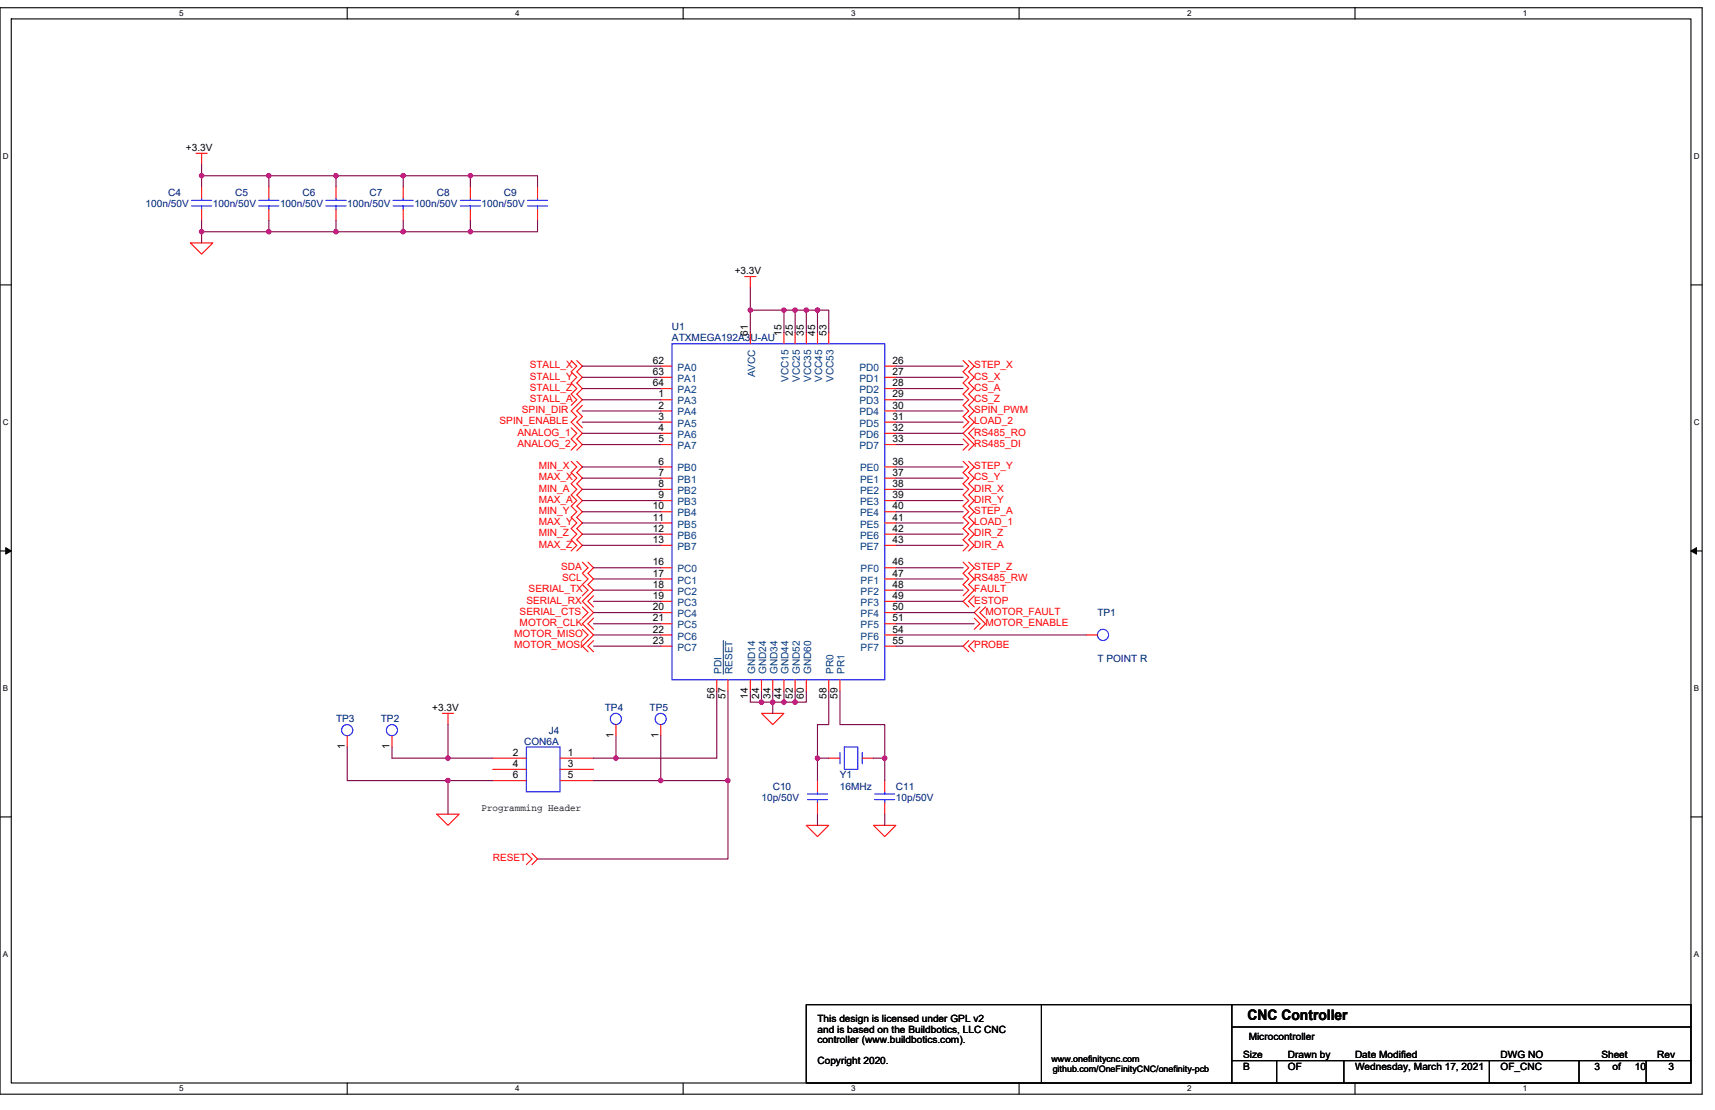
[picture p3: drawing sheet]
<svg xmlns="http://www.w3.org/2000/svg" width="432mm" height="279mm" viewBox="0 0 432 279" stroke-linecap="round" stroke-linejoin="round" font-family="sans-serif">
<path d="M0 1.9h428.6v273.5h-428.6zM2.8 4.8h422.9v267.8h-422.9z" fill="none" stroke="#000" stroke-width=".28"/>
<g fill="#fff">
<path d="M45.1 2.2h1.1v2.3h-1.1z"/>
<path d="M45.1 272.9h1.1v2.3h-1.1z"/>
</g>
<path d="M87.4 1.9v2.9M87.4 272.6v2.8" fill="none" stroke="#000" stroke-width=".28"/>
<g fill="#fff">
<path d="M129.7 2.2h1.1v2.3h-1.1z"/>
<path d="M129.7 272.9h1.1v2.3h-1.1z"/>
</g>
<path d="M172 1.9v2.9M172 272.6v2.8" fill="none" stroke="#000" stroke-width=".28"/>
<g fill="#fff">
<path d="M214.3 2.2h1.1v2.3h-1.1z"/>
<path d="M214.3 272.9h1.1v2.3h-1.1z"/>
</g>
<path d="M256.6 1.9v2.9M256.6 272.6v2.8" fill="none" stroke="#000" stroke-width=".28"/>
<g fill="#fff">
<path d="M298.9 2.2h1.1v2.3h-1.1z"/>
<path d="M298.9 272.9h1.1v2.3h-1.1z"/>
</g>
<path d="M341.2 1.9v2.9M341.2 272.6v2.8" fill="none" stroke="#000" stroke-width=".28"/>
<g fill="#fff">
<path d="M383.5 2.2h1.1v2.3h-1.1z"/>
<path d="M383.5 272.9h1.1v2.3h-1.1z"/>
<path d="M.7 38.2h1.5v2.3h-1.5z"/>
<path d="M426.5 38.2h1.4v2.3h-1.4z"/>
<path d="M.7 105.2h1.5v2.2h-1.5z"/>
<path d="M426.5 105.2h1.4v2.2h-1.4z"/>
</g>
<path d="M0 71.7h2.8M425.7 71.7h2.9" fill="none" stroke="#000" stroke-width=".28"/>
<g fill="#fff">
<path d="M.7 172.1h1.4v2.3h-1.4z"/>
<path d="M426.5 172.1h1.3v2.3h-1.3z"/>
</g>
<path d="M0 138.7h2.8M425.7 138.7h2.9" fill="none" stroke="#000" stroke-width=".28"/>
<path d="M1.4 137.9l1.4 .8-1.4 .8zM425.7 138.7l1.4-.8v1.6z" fill="#000" stroke="#000" stroke-width=".25"/>
<g fill="#fff">
<path d="M.7 239.1h1.4v2.3h-1.4z"/>
<path d="M426.4 239.1h1.4v2.3h-1.4z"/>
</g>
<path d="M0 205.6h2.8M425.7 205.6h2.9M262.2 252.9h-59.2v19.7h59.2M262.2 252.9h48v19.7h-48zM310.2 252.9h115.5v19.7h-115.5M310.2 258.5h115.5M310.2 267h115.5M321.4 267v5.6M338.3 267v5.6M375 267v5.6M397.6 267v5.6M414.5 267v5.6" fill="none" stroke="#000" stroke-width=".28"/>
<g fill="none" stroke="#f00" stroke-width=".28">
<path d="M49.4 38.6h2.8M50.8 38.6v2.8M50.8 47.1v2.8M50.8 52.7v2.8M67.7 47.1v2.8M67.7 52.7v2.8M84.6 47.1v2.8M84.6 52.7v2.8M101.5 47.1v2.8M101.5 52.7v2.8M118.4 47.1v2.8M118.4 52.7v2.8"/>
<path d="M135.3 47.1v2.8M135.3 52.7v2.8M47.9 61.2h5.7l-2.8 2.8zM187.5 69.6h2.8M188.9 69.6v2.8M143.8 90.8l1.4 1.4-1.4 1.4 1.4 1.4-1.4 1.4 1.4 1.4-1.4 1.4 1.4 1.4-1.4 1.4M145.2 90.8l1.4 1.4-1.4 1.4 1.4 1.4-1.4 1.4 1.4 1.4-1.4 1.4 1.4 1.4-2.8 2.8 1.4 1.5-1.4 1.4 2.8 2.8-1.4 1.4 1.4 1.4-1.4 1.4M166.4 92.2h2.8M166.4 95h2.8M166.4 97.8h2.8M188.9 83.7v2.8M197.4 83.7v2.8"/>
<path d="M200.2 83.7v2.8M203 83.7v2.8M205.8 83.7v2.8M208.7 83.7v2.8M222.8 92.2h2.8M222.8 95h2.8M222.8 97.8h2.8M242.5 90.8l1.4 1.4-1.4 1.4 1.4 1.4-1.4 1.4 1.4 1.4-1.4 1.4 1.4 1.4-1.4 1.4 1.4 1.4-1.4 1.5 1.4 1.4-1.4 1.4M243.9 90.8l1.4 1.4-1.4 1.4 1.4 1.4-1.4 1.4 1.4 1.4-1.4 1.4 1.4 1.4-1.4 1.4 1.4 1.4-1.4 1.5 1.4 1.4-2.8 2.8 2.8 2.8-1.4 1.4M143.8 116.1l1.4 1.4-1.4 1.5 1.4 1.4-1.4 1.4 1.4 1.4-1.4 1.4 1.4 1.4-1.4 1.4 1.4 1.4-1.4 1.4 1.4 1.4-1.4 1.5 1.4 1.4-1.4 1.4 1.4 1.4-1.4 1.4M143.8 107.7l1.4 1.4-1.4 1.4 1.4 1.4-1.4 1.4M145.2 116.1l1.4 1.4-1.4 1.5 1.4 1.4-1.4 1.4 1.4 1.4-1.4 1.4 1.4 1.4-1.4 1.4 1.4 1.4-1.4 1.4 1.4 1.4-1.4 1.5 1.4 1.4-1.4 1.4 1.4 1.4-1.4 1.4"/>
<path d="M146.6 102l-1.4 1.4 1.4 1.5-1.4 1.4 1.4 1.4M166.4 100.6h2.8M166.4 103.4h2.8M166.4 106.3h2.8M166.4 109.1h2.8M166.4 111.9h2.8M166.4 117.5h2.8M222.8 117.5h2.8M222.8 100.6h2.8M222.8 103.4h2.8M222.8 106.3h2.8M222.8 109.1h2.8"/>
<path d="M222.8 111.9h2.8M242.5 116.1l1.4 1.4-1.4 1.5 1.4 1.4-1.4 1.4 1.4 1.4-1.4 1.4 1.4 1.4-1.4 1.4 1.4 1.4-1.4 1.4 1.4 1.4-1.4 1.5 1.4 1.4-1.4 1.4 1.4 1.4-1.4 1.4M242.5 110.5l1.4 1.4-1.4 1.4M243.9 116.1l1.4 1.4-1.4 1.5 1.4 1.4-1.4 1.4 1.4 1.4-1.4 1.4 1.4 1.4-1.4 1.4 1.4 1.4-1.4 1.4 1.4 1.4-1.4 1.5 1.4 1.4-1.4 1.4 1.4 1.4-1.4 1.4M245.3 107.7l-1.4 1.4 1.4 1.4M166.4 120.4h2.8M166.4 123.2h2.8M166.4 126h2.8M166.4 128.8h2.8M166.4 131.6h2.8M166.4 134.5h2.8M166.4 137.3h2.8"/>
<path d="M222.8 120.4h2.8M222.8 123.2h2.8M222.8 126h2.8M222.8 128.8h2.8M222.8 131.6h2.8M222.8 134.5h2.8M222.8 137.3h2.8M146.6 158.4l1.4 1.4-1.4 1.4M146.6 141.5l1.4 1.4-1.4 1.4 1.4 1.4-1.4 1.5 1.4 1.3-1.4 1.5M146.6 152.8l1.4 1.4-1.4 1.4M148 141.5l1.4 1.4-1.4 1.4 1.4 1.4-1.4 1.5 1.4 1.3-2.8 2.9 2.8 2.8-2.8 2.8 2.8 2.8-2.8 2.8 1.4 1.5M149.4 155.6l-1.4 1.4 1.4 1.4"/>
<path d="M149.4 150l-1.4 1.4 1.4 1.4M166.4 142.9h2.8M166.4 145.7h2.8M166.4 148.5h2.8M166.4 151.4h2.8M166.4 154.2h2.8M166.4 157h2.8M166.4 159.8h2.8M222.8 142.9h2.8M222.8 145.7h2.8M222.8 148.5h2.8M222.8 151.4h2.8"/>
<path d="M222.8 154.2h2.8M222.8 157h2.8M222.8 159.8h2.8M242.5 141.5l1.4 1.4-1.4 1.4 1.4 1.4-1.4 1.5 1.4 1.3-1.4 1.5M243.9 141.5l1.4 1.4-1.4 1.4 1.4 1.4-1.4 1.5 1.4 1.3-2.8 2.9 1.4 1.4M245.3 155.6l1.4 1.4-1.4 1.4M245.3 150l-1.4 1.4 1.4 1.4M246.7 152.8l-1.4 1.4 2.8 2.8-1.4 1.4M248.1 152.8l-1.4 1.4 1.4 1.4M273.5 159.8h2.8M111.4 179.6h2.8M112.8 179.6v2.8"/>
<path d="M149.4 161.2l-1.4 1.4 1.4 1.5M166.4 162.6h2.8M180.5 171.1v2.8M183.3 171.1v2.8M188.9 171.1v2.8M191.7 179.6h5.7l-2.8 2.8zM191.7 171.1v2.8M194.6 171.1v2.8M197.4 171.1v2.8M200.2 171.1v2.8M203 171.1v2.8M208.7 171.1v2.8"/>
<path d="M211.5 171.1v2.8M222.8 162.6h2.8M243.9 161.2l-1.4 1.4 1.4 1.5M245.3 161.2l-1.4 1.4 1.4 1.5M87.4 185.2v2.8M98.7 185.2v2.8M124.1 190.8h8.4M124.1 193.7h8.4M124.1 196.5h8.4M141 190.8h8.4M141 193.7h8.4M141 196.5h8.4"/>
<path d="M155.1 182.4v2.8M166.4 182.4v2.8M205.8 196.5v2.8M208.7 190.8h2.8M217.1 190.8h2.8M222.8 196.5v2.8M110 204.9h5.6l-2.8 2.9zM132.5 214.8l1.4 1.4-1.4 1.4M133.9 214.8l1.4 1.4-1.4 1.4M203 207.8h5.7l-2.9 2.8zM205.8 202.1v2.8M219.9 207.8h5.7l-2.8 2.8z"/>
<path d="M222.8 202.1v2.8"/>
</g>
<g fill="none" stroke="#00f" stroke-width=".28">
<path d="M48.2 51.8h5.1M48.2 50.4h5.1M50.8 49.9v.5M50.8 51.8v.9M65.2 51.8h5M65.2 50.4h5M67.7 49.9v.5M67.7 51.8v.9M82.1 51.8h5M82.1 50.4h5M84.6 49.9v.5M84.6 51.8v.9"/>
<path d="M99 51.8h5.1M99 50.4h5.1M101.5 49.9v.5M101.5 51.8v.9M115.9 51.8h5.1M115.9 50.4h5.1M118.4 49.9v.5M118.4 51.8v.9M132.8 51.8h5.1M132.8 50.4h5.1M135.3 49.9v.5M135.3 51.8v.9"/>
<path d="M169.2 86.5h53.6v84.6h-53.6zM132.5 188h8.5v11.3h-8.5zM203.3 199.9h5.1M205.8 199.3v.6M211.5 189.4v2.9M212.6 188h3.4v5.7h-3.4zM217.1 189.4v2.9M220.2 199.9h5.1M222.8 199.3v.6M203.3 201.3h5.1M205.8 201.3v.8M220.2 201.3h5.1"/>
<path d="M222.8 201.3v.8"/>
<circle cx="277.7" cy="159.8" r="1.41"/>
<circle cx="87.4" cy="183.8" r="1.4"/>
<circle cx="98.7" cy="183.8" r="1.4"/>
<circle cx="155.1" cy="181" r="1.4"/>
<circle cx="166.3" cy="181" r="1.4"/>
</g>
<path d="M182.1 161.2v8.5" fill="none" stroke="#004080" stroke-width=".25"/>
<g fill="none" stroke="#800040" stroke-width=".28">
<path d="M50.8 44.2v2.9M50.8 44.2h16.9v2.9M50.8 58.3v2.9M50.8 41.4v2.8M50.8 55.5v2.8h16.9M67.7 55.5v2.8h16.9M67.7 44.2h16.9v2.9M84.6 55.5v2.8M84.6 58.3h16.9M84.6 44.2h16.9v2.9M101.5 55.5v2.8h16.9M101.5 44.2h16.9v2.9"/>
<path d="M118.4 44.2h16.9v2.9M135.3 55.5v2.8h-16.9v-2.8M188.9 72.4v5.7M188.9 78.1h8.5v5.6M188.9 78.1v5.6M197.4 78.1h2.8M200.2 78.1v5.6M200.2 78.1h2.8M203 78.1v5.6M203 78.1h2.8v5.6M205.8 78.1h2.9v5.6M146.6 92.2h19.8"/>
<path d="M146.6 95h19.8M146.6 97.8h19.8M225.6 95h16.9M225.6 92.2h16.9M225.6 97.8h16.9M146.6 109.1h19.8M146.6 100.6h19.8M146.6 111.9h19.8M146.6 103.4h19.8M146.6 117.5h19.8M146.6 106.3h19.8M225.6 111.9h16.9"/>
<path d="M225.6 100.6h16.9M225.6 117.5h16.9M225.6 109.1h16.9M225.6 103.4h16.9M225.6 106.3h16.9M146.6 123.2h19.8M146.6 126h19.8M146.6 137.3h19.8M146.6 134.5h19.8M146.6 131.6h19.8M146.6 128.8h19.8M146.6 120.4h19.8"/>
<path d="M225.6 123.2h16.9M225.6 120.4h16.9M225.6 126h16.9M225.6 128.8h16.9M225.6 134.5h16.9M225.6 137.3h16.9M225.6 131.6h16.9M149.4 157h17M149.4 159.8h17M149.4 142.9h17M149.4 145.7h17M149.4 148.5h17"/>
<path d="M149.4 151.4h17M149.4 154.2h17M225.6 157h19.7M225.6 154.2h19.7M225.6 145.7h16.9M225.6 142.9h16.9M225.6 151.4h16.9M225.6 148.5h16.9M225.6 159.8h47.9M149.4 162.6h17M180.5 173.9v16.9h-25.4v-5.6M183.3 173.9v22.6"/>
<path d="M188.9 173.9v2.8h2.8M191.7 176.7h2.9M191.7 173.9v2.8M194.6 173.9v2.8M194.6 176.7h2.8M194.6 176.7v2.9M197.4 176.7h2.8M197.4 173.9v2.8M200.2 173.9v2.8M203 173.9v2.8h-2.8M208.7 173.9v8.5h-2.9v8.4M211.5 173.9v8.5h11.3v8.4"/>
<path d="M225.6 162.6h16.9M87.4 188v8.5h25.4M98.7 188v2.8h14.1M112.8 182.4v8.4M112.8 196.5v8.4M112.8 190.8h11.3M112.8 196.5h11.3M149.4 190.8h5.7M149.4 196.5h17M166.4 185.2v11.3h16.9M183.3 196.5v19.7h-48M208.7 190.8h-2.9v5.7"/>
<path d="M219.9 190.8h2.9v5.7M205.8 204.9v2.9M222.8 204.9v2.9"/>
</g>
<g fill="#f0f" stroke="#f0f" stroke-width=".28">
<circle cx="166.3" cy="196.5" r=".55"/>
<circle cx="194.5" cy="176.7" r=".55"/>
<circle cx="191.7" cy="176.7" r=".55"/>
<circle cx="197.4" cy="176.7" r=".55"/>
<circle cx="200.2" cy="176.7" r=".56"/>
<circle cx="222.7" cy="190.8" r=".55"/>
<circle cx="205.8" cy="190.8" r=".55"/>
<circle cx="50.8" cy="58.3" r=".55"/>
<circle cx="67.7" cy="58.3" r=".55"/>
<circle cx="101.5" cy="58.3" r=".56"/>
<circle cx="118.4" cy="58.3" r=".55"/>
<circle cx="84.6" cy="58.3" r=".55"/>
<circle cx="67.7" cy="44.2" r=".55"/>
<circle cx="50.8" cy="44.2" r=".55"/>
<circle cx="84.6" cy="44.2" r=".55"/>
<circle cx="118.4" cy="44.2" r=".55"/>
<circle cx="101.5" cy="44.2" r=".56"/>
<circle cx="188.9" cy="78.1" r=".55"/>
<circle cx="197.4" cy="78.1" r=".55"/>
<circle cx="200.2" cy="78.1" r=".56"/>
<circle cx="203" cy="78.1" r=".55"/>
<circle cx="205.8" cy="78.1" r=".55"/>
<circle cx="183.3" cy="196.5" r=".55"/>
<circle cx="112.8" cy="190.8" r=".55"/>
<circle cx="112.8" cy="196.5" r=".55"/>
<circle cx="155.1" cy="190.8" r=".55"/>
</g>
<text font-size="3.7" x="314.1" y="256.8">CNC Controller</text>
<g font-size="2.5">
<text x="46.8" y="38">+3.3V</text>
<text x="185" y="69">+3.3V</text>
<text x="188.3" y="84.6" transform="rotate(-90 188.3 84.6)">61</text>
<text x="196.8" y="84.6" transform="rotate(-90 196.8 84.6)">15</text>
<text x="199.6" y="84.6" transform="rotate(-90 199.6 84.6)">25</text>
<text x="202.4" y="84.6" transform="rotate(-90 202.4 84.6)">35</text>
<text x="205.2" y="84.6" transform="rotate(-90 205.2 84.6)">45</text>
<text x="208.1" y="84.6" transform="rotate(-90 208.1 84.6)">53</text>
<text x="164.4" y="91.6">62</text>
<text x="164.4" y="94.4">63</text>
<text x="224.7" y="91.6">26</text>
<text x="224.7" y="94.4">27</text>
<text x="164.4" y="97.2">64</text>
<text x="165.8" y="100">1</text>
<text x="224.7" y="97.2">28</text>
<text x="224.7" y="100">29</text>
<text x="165.8" y="102.8">2</text>
<text x="165.8" y="105.7">3</text>
<text x="224.7" y="102.8">30</text>
<text x="224.7" y="105.7">31</text>
<text x="165.8" y="108.5">4</text>
<text x="165.8" y="111.3">5</text>
<text x="224.7" y="108.5">32</text>
<text x="224.7" y="111.3">33</text>
<text x="165.8" y="116.9">6</text>
<text x="165.8" y="119.8">7</text>
<text x="224.7" y="116.9">36</text>
<text x="224.7" y="119.8">37</text>
<text x="165.8" y="122.6">8</text>
<text x="165.8" y="125.4">9</text>
<text x="224.7" y="122.6">38</text>
<text x="224.7" y="125.4">39</text>
<text x="164.4" y="128.2">10</text>
<text x="164.4" y="131">11</text>
<text x="224.7" y="128.2">40</text>
<text x="224.7" y="131">41</text>
<text x="164.4" y="133.9">12</text>
<text x="164.4" y="136.7">13</text>
<text x="224.7" y="133.9">42</text>
<text x="224.7" y="136.7">43</text>
<text x="164.4" y="142.3">16</text>
<text x="224.7" y="142.3">46</text>
<text x="164.4" y="145.1">17</text>
<text x="164.4" y="148">18</text>
<text x="224.7" y="145.1">47</text>
<text x="224.7" y="148">48</text>
<text x="164.4" y="150.8">19</text>
<text x="164.4" y="153.6">20</text>
<text x="224.7" y="150.8">49</text>
<text x="224.7" y="153.6">50</text>
<text x="164.4" y="156.4">21</text>
<text x="164.4" y="159.2">22</text>
<text x="224.7" y="156.4">51</text>
<text x="224.7" y="159.2">54</text>
<text x="164.4" y="162.1">23</text>
<text x="224.7" y="162.1">55</text>
<text x="108.8" y="179">+3.3V</text>
<text x="179.9" y="175.9" transform="rotate(-90 179.9 175.9)">56</text>
<text x="182.7" y="175.9" transform="rotate(-90 182.7 175.9)">57</text>
<text x="188.3" y="175.9" transform="rotate(-90 188.3 175.9)">14</text>
<text x="191.1" y="175.9" transform="rotate(-90 191.1 175.9)">24</text>
<text x="194" y="175.9" transform="rotate(-90 194 175.9)">34</text>
<text x="196.8" y="175.9" transform="rotate(-90 196.8 175.9)">44</text>
<text x="199.6" y="175.9" transform="rotate(-90 199.6 175.9)">52</text>
<text x="202.4" y="175.9" transform="rotate(-90 202.4 175.9)">60</text>
<text x="208.1" y="175.9" transform="rotate(-90 208.1 175.9)">58</text>
<text x="210.9" y="175.9" transform="rotate(-90 210.9 175.9)">59</text>
<text x="154.5" y="185.8" transform="rotate(-90 154.5 185.8)">1</text>
<text x="165.8" y="185.8" transform="rotate(-90 165.8 185.8)">1</text>
<text x="86.8" y="188.6" transform="rotate(-90 86.8 188.6)">1</text>
<text x="98.1" y="188.6" transform="rotate(-90 98.1 188.6)">1</text>
<text x="129.1" y="190.2">2</text>
<text x="143" y="190.2">1</text>
<text x="129.1" y="193.1">4</text>
<text x="129.1" y="195.9">6</text>
<text x="143" y="193.1">3</text>
<text x="143" y="195.9">5</text>
<text x="121.2" y="204.1">Programming Header</text>
<text x="205.8" y="257.4">This design is licensed under GPL v2</text>
<text x="205.8" y="260">and is based on the Buildbotics, LLC CNC</text>
<text x="205.8" y="262.6">controller (www.buildbotics.com).</text>
<text x="314.4" y="261.9">Microcontroller</text>
<text x="205.8" y="267.8">Copyright 2020.</text>
<text x="313" y="266.4">Size</text>
<text x="313" y="269.2">B</text>
<text x="324.3" y="266.4">Drawn by</text>
<text x="324.3" y="269.2">OF</text>
<text x="341.2" y="269.2">Wednesday, March 17, 2021</text>
<text x="341.2" y="266.4">Date Modified</text>
<text x="377.8" y="266.4">DWG NO</text>
<text x="377.8" y="269.2">OF_CNC</text>
<text x="401.5" y="269.2">3</text>
<text x="403.2" y="266.4">Sheet</text>
<text x="406" y="269.2">of</text>
<text x="411.6" y="269.2">10</text>
<text x="417.3" y="266.4">Rev</text>
<text x="420.1" y="269.2">3</text>
</g>
<g font-size="2.5" fill="#000080">
<text x="36.7" y="52.1">100n/50V</text>
<text x="42.3" y="49.3">C4</text>
<text x="53.6" y="52.1">100n/50V</text>
<text x="59.2" y="49.3">C5</text>
<text x="70.5" y="52.1">100n/50V</text>
<text x="76.1" y="49.3">C6</text>
<text x="87.4" y="52.1">100n/50V</text>
<text x="93" y="49.3">C7</text>
<text x="104.3" y="52.1">100n/50V</text>
<text x="110" y="49.3">C8</text>
<text x="121.2" y="52.1">100n/50V</text>
<text x="126.9" y="49.3">C9</text>
<text x="169.2" y="83.1">U1</text>
<text x="169.2" y="86">ATXMEGA192A3U-AU</text>
<text x="276.3" y="155">TP1</text>
<text x="276.3" y="166.6">T POINT R</text>
<text x="152.3" y="179">TP4</text>
<text x="163.5" y="179">TP5</text>
<text x="84.6" y="181.8">TP3</text>
<text x="95.9" y="181.8">TP2</text>
<text x="138.2" y="184.6">J4</text>
<text x="132" y="187.5">CON6A</text>
<text x="211.5" y="195.9">Y1</text>
<text x="191.7" y="201.5">10p/50V</text>
<text x="194.6" y="198.7">C10</text>
<text x="211.5" y="198.7">16MHz</text>
<text x="225.6" y="198.7">C11</text>
<text x="225.6" y="201.5">10p/50V</text>
</g>
<g font-size="2.5" fill="#f00">
<text x="133.4" y="92.7">STALL_X</text>
<text x="133.4" y="95.5">STALL_Y</text>
<text x="245.3" y="95.5">CS_X</text>
<text x="245.3" y="92.7">STEP_X</text>
<text x="133.4" y="98.4">STALL_Z</text>
<text x="133.4" y="101.2">STALL_A</text>
<text x="245.3" y="98.4">CS_A</text>
<text x="245.3" y="101.2">CS_Z</text>
<text x="125.8" y="106.8">SPIN_ENABLE</text>
<text x="131.4" y="104">SPIN_DIR</text>
<text x="245.3" y="104">SPIN_PWM</text>
<text x="245.3" y="106.8">LOAD_2</text>
<text x="130.3" y="109.6">ANALOG_1</text>
<text x="130.3" y="112.5">ANALOG_2</text>
<text x="245.3" y="109.6">RS485_RO</text>
<text x="245.3" y="112.5">RS485_DI</text>
<text x="135.6" y="118.1">MIN_X</text>
<text x="245.3" y="118.1">STEP_Y</text>
<text x="135.6" y="123.7">MIN_A</text>
<text x="135.6" y="120.9">MAX_X</text>
<text x="245.3" y="123.7">DIR_X</text>
<text x="245.3" y="120.9">CS_Y</text>
<text x="135.6" y="126.6">MAX_A</text>
<text x="135.6" y="129.4">MIN_Y</text>
<text x="245.3" y="126.6">DIR_Y</text>
<text x="245.3" y="129.4">STEP_A</text>
<text x="135.6" y="137.8">MAX_Z</text>
<text x="135.6" y="135">MIN_Z</text>
<text x="135.6" y="132.2">MAX_Y</text>
<text x="245.3" y="135">DIR_Z</text>
<text x="245.3" y="137.8">DIR_A</text>
<text x="245.3" y="132.2">LOAD_1</text>
<text x="141.3" y="143.5">SDA</text>
<text x="245.3" y="143.5">STEP_Z</text>
<text x="133.1" y="149.1">SERIAL_TX</text>
<text x="141.5" y="146.3">SCL</text>
<text x="245.3" y="146.3">RS485_RW</text>
<text x="245.3" y="149.1">FAULT</text>
<text x="130.8" y="154.7">SERIAL_CTS</text>
<text x="132.5" y="151.9">SERIAL_RX</text>
<text x="245.3" y="151.9">ESTOP</text>
<text x="248.1" y="154.7">MOTOR_FAULT</text>
<text x="129.4" y="160.4">MOTOR_MISO</text>
<text x="130.8" y="157.6">MOTOR_CLK</text>
<text x="248.1" y="157.6">MOTOR_ENABLE</text>
<text x="129.4" y="163.2">MOTOR_MOSI</text>
<text x="245.3" y="163.2">PROBE</text>
<text x="124.1" y="216.8">RESET</text>
</g>
<g font-size="2.5" fill="#004080">
<text x="170.6" y="93.3">PA0</text>
<text x="190.1" y="95" transform="rotate(-90 190.1 95)">AVCC</text>
<text x="216.4" y="93.3">PD0</text>
<text x="170.6" y="96.1">PA1</text>
<text x="170.6" y="99">PA2</text>
<text x="170.6" y="101.8">PA3</text>
<text x="198.6" y="96.2" transform="rotate(-90 198.6 96.2)">VCC15</text>
<text x="201.4" y="96.2" transform="rotate(-90 201.4 96.2)">VCC25</text>
<text x="204.2" y="96.2" transform="rotate(-90 204.2 96.2)">VCC35</text>
<text x="207" y="96.2" transform="rotate(-90 207 96.2)">VCC45</text>
<text x="209.8" y="96.2" transform="rotate(-90 209.8 96.2)">VCC53</text>
<text x="216.4" y="96.1">PD1</text>
<text x="216.4" y="99">PD2</text>
<text x="216.4" y="101.8">PD3</text>
<text x="170.6" y="104.6">PA4</text>
<text x="170.6" y="107.4">PA5</text>
<text x="216.4" y="104.6">PD4</text>
<text x="216.4" y="107.4">PD5</text>
<text x="170.6" y="110.2">PA6</text>
<text x="170.6" y="113.1">PA7</text>
<text x="216.4" y="110.2">PD6</text>
<text x="216.4" y="113.1">PD7</text>
<text x="170.6" y="118.7">PB0</text>
<text x="216.5" y="118.7">PE0</text>
<text x="170.6" y="121.5">PB1</text>
<text x="170.6" y="124.3">PB2</text>
<text x="216.5" y="121.5">PE1</text>
<text x="216.5" y="124.3">PE2</text>
<text x="170.6" y="127.1">PB3</text>
<text x="170.6" y="130">PB4</text>
<text x="216.5" y="127.1">PE3</text>
<text x="216.5" y="130">PE4</text>
<text x="170.6" y="132.8">PB5</text>
<text x="170.6" y="135.6">PB6</text>
<text x="216.5" y="132.8">PE5</text>
<text x="216.5" y="135.6">PE6</text>
<text x="170.6" y="138.4">PB7</text>
<text x="216.5" y="138.4">PE7</text>
<text x="170.6" y="144.1">PC0</text>
<text x="170.6" y="146.9">PC1</text>
<text x="170.6" y="149.7">PC2</text>
<text x="216.7" y="144.1">PF0</text>
<text x="216.7" y="146.9">PF1</text>
<text x="216.7" y="149.7">PF2</text>
<text x="170.6" y="152.5">PC3</text>
<text x="170.6" y="155.3">PC4</text>
<text x="216.7" y="152.5">PF3</text>
<text x="216.7" y="155.3">PF4</text>
<text x="170.6" y="158.2">PC5</text>
<text x="170.6" y="161">PC6</text>
<text x="216.7" y="158.2">PF5</text>
<text x="216.7" y="161">PF6</text>
<text x="170.6" y="163.8">PC7</text>
<text x="216.7" y="163.8">PF7</text>
<text x="181.7" y="169.7" transform="rotate(-90 181.7 169.7)">PDI</text>
<text x="184.5" y="169.7" transform="rotate(-90 184.5 169.7)">RESET</text>
<text x="190.1" y="169.7" transform="rotate(-90 190.1 169.7)">GND14</text>
<text x="192.9" y="169.7" transform="rotate(-90 192.9 169.7)">GND24</text>
<text x="195.7" y="169.7" transform="rotate(-90 195.7 169.7)">GND34</text>
<text x="198.6" y="169.7" transform="rotate(-90 198.6 169.7)">GND44</text>
<text x="201.4" y="169.7" transform="rotate(-90 201.4 169.7)">GND52</text>
<text x="204.2" y="169.7" transform="rotate(-90 204.2 169.7)">GND60</text>
<text x="209.8" y="169.7" transform="rotate(-90 209.8 169.7)">PR0</text>
<text x="212.7" y="169.7" transform="rotate(-90 212.7 169.7)">PR1</text>
</g>
<g font-size="2.2">
<text x="264.8" y="267.3">www.onefinitycnc.com</text>
<text x="265" y="269.9">github.com/OneFinityCNC/onefinity-pcb</text>
</g>
<g font-size="2">
<text x="45.1" y="4.1">5</text>
<text x="129.7" y="4.1">4</text>
<text x="214.3" y="4.1">3</text>
<text x="298.9" y="4.1">2</text>
<text x="383.5" y="4.1">1</text>
<text x=".7" y="40">D</text>
<text x="426.5" y="40">D</text>
<text x=".7" y="107">C</text>
<text x="426.5" y="107">C</text>
<text x=".7" y="174">B</text>
<text x="426.5" y="174">B</text>
<text x=".7" y="240.9">A</text>
<text x="426.5" y="240.9">A</text>
<text x="45.1" y="274.7">5</text>
<text x="129.7" y="274.7">4</text>
<text x="214.3" y="274.7">3</text>
<text x="298.9" y="274.7">2</text>
<text x="383.5" y="274.7">1</text>
</g>
</svg>
